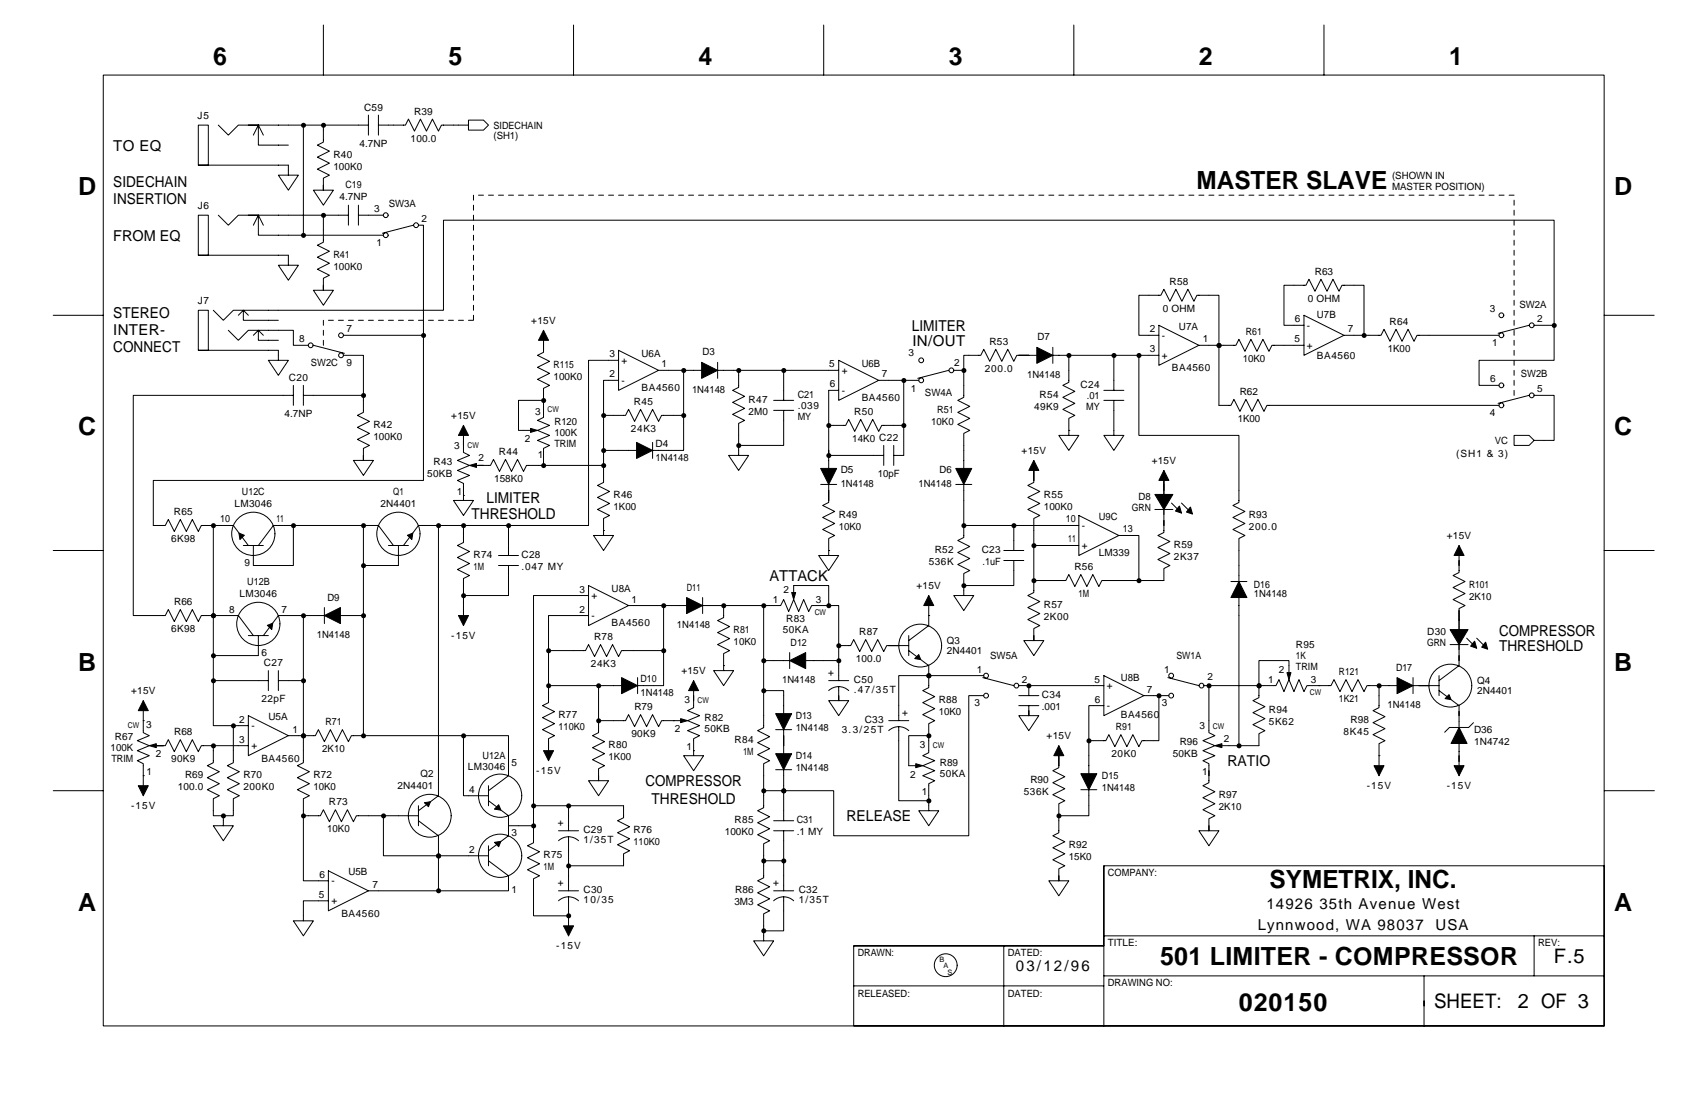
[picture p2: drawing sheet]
<svg xmlns="http://www.w3.org/2000/svg" width="432mm" height="279mm" viewBox="0 0 432 279" stroke-linecap="round" stroke-linejoin="round" font-family="sans-serif">
<g fill="none" stroke="#000" stroke-width=".25">
<path d="M26.2 19.1h381v241.2h-381zM82.1 6.4v12.7M145.6 6.4v12.7M209.1 6.4v12.7M272.6 6.4v12.7M336.1 6.4v12.7M50.3 31.8h2.6v10.1h-2.6zM55.4 31.8l2.6 2.5 2.5-2.5h33M63 31.8h2.6v5h7.6M64.3 34.3l1.3-2.5 1.3 2.5M77 31.8v27.9M82.1 31.8v4.3l-1.5 .7 3 1.6-3 1.5 3 1.5-3 1.5 3 1.5-1.5 .8v3.1"/>
<path d="M93.5 29.2v5.1M96.1 31.8h6.8l.8-1.6 1.5 3.1 1.5-3.1 1.6 3.1 1.5-3.1 1.5 3.1 .8-1.5h6.8v-1.3h3.8l1.3 1.3-1.3 1.2h-3.8v-1.2M96.1 29.2v5.1M50.3 54.6h2.6v10.2h-2.6zM50.3 41.9h22.9v2.5h-2.5l2.5 3.9 2.5-3.9h-2.5M55.4 54.6l2.6 2.6 2.5-2.6h27.9M63 54.6h2.6v5.1h31.7M64.3 57.2l1.3-2.6 1.3 2.6M79.6 48.3h2.5v-1.3v1.3h2.5l-2.5 3.8zM82.1 54.6v6.9l-1.5 .7 3 1.6-3 1.5 3 1.5-3 1.5 3 1.5-1.5 .8v3.1M88.4 52.1v5.1M91 54.6h6.3"/>
<path d="M91 52.1v5.1M105 57.2l-7.9 2M106.2 57.2h1.3v27.9M120.2 49.5v1.3M120.2 52.1v1.2M120.2 54.6v1.3M120.2 57.2v1.2M120.2 59.7v1.3M121.5 49.5h1.2M124 49.5h1.3M126.5 49.5h1.3M129.1 49.5h1.3"/>
<path d="M131.6 49.5h1.3M134.2 49.5h1.2M136.7 49.5h1.3M139.2 49.5h1.3M141.8 49.5h1.3M144.3 49.5h1.3M146.9 49.5h1.2M149.4 49.5h1.3M151.9 49.5h1.3M154.5 49.5h1.3M157 49.5h1.3M159.6 49.5h1.2"/>
<path d="M162.1 49.5h1.3M164.6 49.5h1.3M167.2 49.5h1.3M169.7 49.5h1.3M172.3 49.5h1.2M174.8 49.5h1.3M177.3 49.5h1.3M179.9 49.5h1.3M182.4 49.5h1.3M185 49.5h1.2M187.5 49.5h1.3M190 49.5h1.3"/>
<path d="M192.6 49.5h1.3M195.1 49.5h1.3M197.7 49.5h1.2M200.2 49.5h1.3M202.7 49.5h1.3M205.3 49.5h1.3M207.8 49.5h1.3M210.4 49.5h1.2M212.9 49.5h1.3M215.4 49.5h1.3M218 49.5h1.3M220.5 49.5h1.3"/>
<path d="M223.1 49.5h1.2M225.6 49.5h1.3M228.1 49.5h1.3M230.7 49.5h1.3M233.2 49.5h1.3M235.8 49.5h1.2M238.3 49.5h1.3M240.8 49.5h1.3M243.4 49.5h1.3M245.9 49.5h1.3M248.5 49.5h1.2M251 49.5h1.3"/>
<path d="M253.5 49.5h1.3M256.1 49.5h1.3M258.6 49.5h1.3M261.2 49.5h1.2M263.7 49.5h1.3M266.2 49.5h1.3M268.8 49.5h1.3M271.3 49.5h1.3M273.9 49.5h1.2M276.4 49.5h1.3M278.9 49.5h1.3M281.5 49.5h1.3"/>
<path d="M284 49.5h1.3M286.6 49.5h1.2M289.1 49.5h1.3M291.6 49.5h1.3M294.2 49.5h1.3M296.7 49.5h1.3M299.3 49.5h1.2M301.8 49.5h1.3M304.3 49.5h1.3M306.9 49.5h1.3M309.4 49.5h1.3M312 49.5h1.2"/>
<path d="M314.5 49.5h1.3M317 49.5h1.3M319.6 49.5h1.3M322.1 49.5h1.3M324.7 49.5h1.2M327.2 49.5h1.3M329.7 49.5h1.3M332.3 49.5h1.3M334.8 49.5h1.3M337.4 49.5h1.2M339.9 49.5h1.3M342.4 49.5h1.3"/>
<path d="M345 49.5h1.3M347.5 49.5h1.3M350.1 49.5h1.2M352.6 49.5h1.3M355.1 49.5h1.3M357.7 49.5h1.3M360.2 49.5h1.3M362.8 49.5h1.2M365.3 49.5h1.3M367.8 49.5h1.3M370.4 49.5h1.3M372.9 49.5h1.3"/>
<path d="M375.5 49.5h1.2M378 49.5h1.3M380.5 49.5h1.3M383.1 49.5h1.3M384.4 50.8v1.3M384.4 53.3v1.3M384.4 55.9v1.3M384.4 58.4v1.3M50.3 78.7h2.6v10.2h-2.6zM50.3 64.8h22.9v2.5h-2.5l2.5 3.8 2.5-3.8h-2.5M54.2 78.7l2.5 2.6 2.5-2.6h53.4v-22.8h281.9v26.6M61.8 78.7l1.2 1.3"/>
<path d="M79.6 73.7h2.5v-1.3v1.3h2.5l-2.5 3.8zM120.2 62.2v1.3M120.2 64.8v1.2M120.2 67.3v1.3M120.2 69.8v1.3M120.2 72.4v1.3M120.2 74.9v1.3M120.2 77.5v1.2M384.4 61v1.2M384.4 63.5v1.3M384.4 66v1.3M384.4 68.6v1.2"/>
<path d="M384.4 71.1v1.3M384.4 73.7v1.2M384.4 76.2v1.3M384.4 78.7v1.3M13.5 80h12.7M50.3 88.9h20.4v2.5h-2.6l2.6 3.8 2.5-3.8h-2.5M58 83.8l2.5 2.6 2.5-2.6h11.5v3.8h3.8M60.5 80l1.3-1.3v2.6h8.9M64.3 85.1l1.3-1.3v2.6h5.1M65.6 83.8l1.3 1.3M74.5 97.8v5.1M77 97.8v5.1"/>
<path d="M79.6 87.6l7.8 2.1M82.1 81.3v1.2M82.1 83.8v1.3M82.1 86.4v1.2M83.4 81.3h1.2M85.9 81.3h1.3M87.2 90.2h5.1v14.4l-1.6 .8 3.1 1.5-3.1 1.6 3.1 1.5-3.1 1.5 3.1 1.5-1.5 .8v3M87.2 85.1h20.3M88.4 81.3h1.3M91 81.3h1.3M93.5 81.3h1.3M96.1 81.3h1.2"/>
<path d="M98.6 81.3h1.3M101.1 81.3h1.3M103.7 81.3h1.3M106.2 81.3h1.3M107.5 85.1v36.8h-68.6v11.4h3.1l.7-1.5 1.5 3.1 1.6-3.1 1.5 3.1 1.5-3.1 1.5 3.1 .8-1.6h8.1l3.8 5.1M108.8 81.3h1.2M111.3 81.3h1.3M113.8 81.3h1.3M116.4 81.3h1.3M120.2 80v1.3h-1.3M138 83.8v5.6l-1.6 .8 3.1 1.5-3.1 1.5 3.1 1.5-3.1 1.6 3.1 1.5-1.5 .8v3M157 88.9l10.2 5.1-10.2 5.1z"/>
<path d="M157 91.4h-7.6v41.9h-20.3M157 96.5h-3.8v8.9M167.2 94h10.9M173.5 94h.1M173.5 94v11.4M182.2 94h5.3M182.2 91.9v4.1M198.9 94h-11.4v4.3l-1.5 .8 3 1.5-3 1.5 3 1.5-3 1.6 3 1.5-1.5 .7v5.6M198.9 94h14M198.9 94v7.6M212.9 91.4l10.2 5.1-10.2 5.1zM212.9 99.1h-2.5v8.8"/>
<path d="M223.1 96.5h10.1M229.4 96.5v19.1h-2.5M240.8 94l-7.8 2M242.1 94h2.6M244.7 94v6.8l-1.6 .8 3.1 1.5-3.1 1.5 3.1 1.6-3.1 1.5 3.1 1.5-1.5 .8v8.9M263.2 90.2h-5.1l-.7 1.5-1.6-3.1-1.5 3.1-1.5-3.1-1.5 3.1-1.6-3.1-.7 1.6h-4.3v3.8M267.3 90.2h21.8M267.3 88.1v4.1M271.3 90.2v6.8l-1.5 .8 3 1.5-3 1.5 3 1.6-3 1.5 3 1.5-1.5 .8v3M271.3 90.2h.1M280.2 99.1h5.1M282.8 90.2v8.9"/>
<path d="M294.2 82.5l10.1 5.1-10.1 5.1zM294.2 85.1h-5.1v-10.2h5.6l.8-1.5 1.5 3.1 1.5-3.1 1.5 3.1 1.5-3.1 1.6 3.1 .7-1.6h5.6v12.7h-5.1M294.2 90.2h-5.1v20.3h25.4v17l-1.5 .8 3 1.5-3 1.5 3 1.5-3 1.6 3 1.5-1.5 .8v10.9M331 80l10.2 5.1-10.2 5.1zM331 87.6h-8.1l-.8 1.6-1.5-3.1-1.5 3.1-1.5-3.1-1.6 3.1-1.5-3.1-.8 1.5h-4.3v15.3h3.1l.7-1.6 1.6 3.1 1.5-3.1 1.5 3.1 1.5-3.1 1.6 3.1 .7-1.5h58.9M331 82.5h-5.1v-10.1h5.6l.8-1.5 1.5 3 1.5-3 1.6 3 1.5-3 1.5 3 .8-1.5h5.6v12.7M341.2 85.1h9.4l.7-1.5 1.6 3 1.5-3 1.5 3 1.5-3 1.6 3 .7-1.5h20.8M384.4 81.3v1.2M384.4 83.8v1.3M384.4 86.4v1.2M384.4 88.9v1.3M384.4 91.4v1.3"/>
<path d="M384.4 94v1.2M384.4 96.5v1.3M384.4 99.1v1.2M388.2 82.5l-7.9 2.1M389.4 82.5h5.1v8.9h-19v6.4h5M407.2 80h12.7M74.5 100.3h-40.7v55.9h8.2l.7-1.5 1.5 3 1.6-3 1.5 3 1.5-3 1.5 3 .8-1.5h9.4l3.8 5.1M77 100.3h15.3M89.7 116.8h2.6v-1.2v1.2h2.5l-2.5 3.9zM117.7 107.9v6.9l1.5 .8-3.1 1.2 3.1 1.3-3.1 1.3 3.1 1.3-3.1 1.2 1.6 .8v3M120.2 118.1h4.3l.8-1.5 1.5 3 1.5-3 1.5 3 1.6-3 1.5 3 .8-1.5h4.3M138 101.6v4.3l-1.6 .8 3.1 1.2-3.1 1.3 3.1 1.3-3.1 1.3 3.1 1.2-1.5 .8v4.3"/>
<path d="M138 101.6h-6.4v7.6h3.8M153.2 118.1v4.3l-1.5 .8 3 1.5-3 1.5 3 1.6-3 1.5 3 1.5-1.5 .8v3M153.2 114.3v3.8h-15.2M153.2 114.3h8.4M165.7 112.3v4M173.5 105.4h-5.6l-.7 1.5-1.5-3-1.6 3-1.5-3-1.5 3-1.5-3-.8 1.5h-5.6v8.9M173.5 105.4v8.9h-7.8M196.4 101.6h5.1M196.4 104.1h5.1M198.9 104.1v8.9h-11.4v2.6h-2.5l2.5 3.8 2.5-3.8h-2.5M210.4 114.3v4.6M224.3 113v5.1"/>
<path d="M226.9 113v5.1M229.4 107.9h-5.6l-.7 1.6-1.6-3.1-1.5 3.1-1.5-3.1-1.5 3.1-1.6-3.1-.7 1.5h-4.3v7.7h13.9M262.4 116.8v5.6l-1.5 .8 3.1 1.5-3.1 1.5 3.1 1.6-3.1 1.5 3.1 1.5-1.6 .8v18.8l-1.5 .7 3.1 1.6-3.1 1.5 3.1 1.5-3.1 1.5 3.1 1.6-1.6 .7v3.1M271.3 109.2v1.3h-2.5l2.5 3.8 2.6-3.8h-2.6M271.3 109.2h.1M280.2 101.6h5.1M282.8 101.6v8.9h-2.6l2.6 3.8 2.5-3.8h-2.5M295.5 119.4v15.7l-1.6 .8 3.1 1.5-3.1 1.5 3.1 1.6-3.1 1.5 3.1 1.5-1.5 .8v3h-15.8l-.8 1.5-1.5-3-1.5 3-1.5-3-1.6 3-1.5-3-.7 1.5h-8.2M388.2 100.3l-7.9 2.1M389.4 100.3h5.1v11.5h-5.1l-1.2 1.2h-3.8v-2.5h3.8l1.2 1.3M13.5 139.7h12.7M54.2 133.3h.1"/>
<path d="M54.2 133.3v39.4M61.8 138.4h5.1M65.6 138.4l3.8-5.1h26.7l3.8 5.1M74.5 133.3v10.2h-10.2v-5.1M92.3 133.3v53.4M98.6 138.4h5.1M101.1 138.4v5.1h-8.8M111.3 133.3h-5.1l-3.8 5.1M117.7 133.3v4.4l-1.6 .7 3.1 1.6-3.1 1.5 3.1 1.5-3.1 1.5 3.1 1.5-1.5 .8v12M117.7 125.7v1.3h-2.6l2.6 3.8 2.5-3.8h-2.5M117.7 125.7h.1M117.7 133.3h-6.4v68.6l-5.1 3.8"/>
<path d="M117.7 133.3h11.4M129.1 133.3v7.7M153.2 134.6v1.3h-2.5l2.5 3.8 2.6-3.8h-2.6M153.2 134.6h.1M208.3 122.9h4.1M210.4 122.9v4.6l-1.6 .8 3.1 1.5-3.1 1.5 3.1 1.5-3.1 1.6 3.1 1.5-1.5 .8v3M210.4 139.7v1.3h-2.6l2.6 3.8 2.5-3.8h-2.5M210.4 139.7h.1M242.6 122.9h4.1M244.7 133.3v3.1l-1.6 .8 3.1 1.5-3.1 1.5 3.1 1.5-3.1 1.6 3.1 1.5-1.5 .7v3.1M244.7 122.9v10.4h12.7M254.8 139.7h5.1"/>
<path d="M257.4 133.3h16.5M257.4 133.3v6.4M262.4 138.4h11.5M273.9 130.8l10.1 5.1-10.1 5.1zM284 135.9h5.1v11.4M293.2 129.3h4.5M297.4 127.7l2.5 2.5M299.9 127.7l2.6 2.5M370.4 138.4v6.9l-1.5 .7 3 1.6-3 1.5 3 1.5-3 1.5 3 1.6-1.5 .7v3.1M407.2 139.7h12.7M54.2 156.2h.1M77 156.2v37.3l-1.5 .8 3 1.5-3 1.6 3 1.5-3 1.5 3 1.5-1.5 .8v4.3"/>
<path d="M82.3 156.2h-11.6l-3.8 5.1M82.3 154.2v4M86.4 156.2h5.9M126.5 141h5.1M126.5 143.5h5.1M129.1 143.5v7.6h-11.4M149.4 148.6l10.2 5.1-10.2 5.1zM149.4 151.1h-14v53.4M149.4 156.2h-10.2v8.9M159.6 153.7h14.7M168.5 153.7v11.4M178.4 153.7h19.8l.7-1.6 1.3 3.1 1.3-3.1 1.2 3.1 1.3-3.1 1.3 3.1 .7-1.5h4.4"/>
<path d="M178.4 151.6v4.1M183.7 153.7v3l-1.5 .8 3 1.5-3 1.5 3 1.6-3 1.5 3 1.5-1.5 .8v3M183.7 153.7h.1M193.9 153.7v31l-1.6 .7 3.1 1.5-3.1 1.6 3.1 1.5-3.1 1.5 3.1 1.5-1.5 .8v11.2l-1.6 .7 3.1 1.6-3.1 1.5 3.1 1.5-3.1 1.5 3.1 1.6-1.5 .7v8.7l-1.6 .7 3.1 1.5-3.1 1.6 3.1 1.5-3.1 1.5 3.1 1.5-1.5 .8v6.9h-2.6l2.6 3.8 2.5-3.8h-2.5M201.5 151.1v-2.5h8.9v5.1M210.4 153.7h2.5v10.1M235.8 156.2h.1M235.8 151.1v7.7l-5.1 3.8M244.7 148.6v2.5h-2.6l2.6 3.8 2.5-3.8h-2.5M244.7 148.6h.1M254.8 142.2h5.1M257.4 142.2v6.4h-12.7"/>
<path d="M262.4 147.3h.1M312.5 147.6h4M314.5 151.6v37.6h5.1v-3l1.5-.8-3-1.5 3-1.5-3-1.6 3-1.5-3-1.5 1.5-.8v-3M370.4 154.9v14l-5.1 3.8M36.4 177.8v8.1l1.5 .8-3.1 1.3 3.1 1.2-3.1 1.3 3.1 1.3-3.1 1.2 1.6 .8v8.1M54.2 172.7v11.4h5M54.2 172.7h13.9M63 161.3h5.1M65.6 161.3v5.1h-11.4M68.1 170.2v5.1M70.7 170.2v5.1M70.7 172.7h6.3"/>
<path d="M139.2 165.1h9.4l.8-1.5 1.5 3 1.6-3 1.5 3 1.5-3 1.5 3 .8-1.5h10.7M139.2 165.1v8.9M151.9 174h-12.7v4.3l-1.5 .8 3.1 1.5-3.1 1.5 3.1 1.5-3.1 1.6 3.1 1.5-1.6 .8v3M151.9 174v11.9l-1.5 .8 3.1 1.5-3.1 1.5 3.1 1.6-3.1 1.5 3.1 1.5-1.6 .8v3M151.9 174h5.9M161.8 172v4M168.5 165.1v8.9h-6.7M176.1 172.7v6.9l-1.6 .7 3.1 1.3-3.1 1.3 3.1 1.2-3.1 1.3 3.1 1.3-1.5 .8v3M183.7 168.9v1.3h-2.5l2.5 3.8 2.5-3.8h-2.5M183.7 168.9h.1M193.9 175.3h5v5.8M193.9 167.6h6.6"/>
<path d="M200.5 165.6v4.1M204.5 167.6h8.4M210.4 175.3a3.7 3.7 0 0 1 5 0M210.4 172.7h5M212.9 163.8h3.1l.7-1.5 1.5 3.1 1.6-3.1 1.5 3.1 1.5-3.1 1.5 3.1 .8-1.6h5.6M212.9 174.2v3.6h2.5l-2.5 3.8-2.5-3.8h2.5v-1.3M212.9 163.8v8.9M230.7 165.1l5.1 3.8v5.6l-1.6 .8 3.1 1.5-3.1 1.5 3.1 1.5-3.1 1.6 3.1 1.5-1.5 .7v3.1M230.7 161.3v5.1M235.8 171.4h.1M235.8 171.4h-7.7v11.5M235.8 171.4h13.9"/>
<path d="M249.5 172l7.9 2M249.7 176.5h-3.8v35.6h-34.3v-11.4h-12.7M258.6 174h21.6M258.6 176.5h5.1M258.6 179.1h5.1M259.9 162.6h2.5v-1.3v1.3h2.6l-2.6 3.8zM261.2 179.1v2.5h2.5l-2.5 3.8-2.6-3.8h2.6v-1.3M261.2 174h.1M261.2 174v2.5M280.2 171.4l10.2 5.1-10.2 5.1zM280.2 179.1h-3.8v8.9M290.4 176.5h6.3"/>
<path d="M294.2 176.5v11.5h-4.3l-.8 1.5-1.5-3.1-1.5 3.1-1.6-3.1-1.5 3.1-1.5-3.1-.8 1.6h-4.3M296.5 172l7.8 2M305.6 174h18.3l.8-1.5 1.2 3 1.3-3 1.3 3 1.2-3 1.3 3 .8-1.5h6.1l.7-1.5 1.6 3 1.5-3 1.5 3 1.5-3 1.6 3 .7-1.5h7.6M306.9 174v11.9l1.5 .8-3 1.3 3 1.2-3 1.3 3 1.3-3 1.2 1.5 .8v4.8l-1.5 .8 3 1.5-3 1.5 3 1.6-3 1.5 3 1.5-1.5 .8v3M319.6 174h.1M327.2 171.4v-3.8h-7.6v6.4M334.8 174h.1M350.1 174v5.6l-1.6 .7 3.1 1.6-3.1 1.5 3.1 1.5-3.1 1.5 3.1 1.6-1.5 .7v3.1M350.1 174h.1M358.7 174h6.6M358.7 172v4M365.3 171.4v5.1"/>
<path d="M365.3 175.3l5.1 3.8v5.5M368.1 163.6h4.6M372.3 162l2.6 2.5M374.9 162l2.5 2.5M36.4 182.9h.1M36.4 196.8h.1M38.9 189.2h3.1l.7-1.5 1.5 3.1 1.6-3.1 1.5 3.1 1.5-3.1 1.5 3.1 .8-1.6h11.9M54.2 189.2h.1M59.2 184.1v9.4l-1.5 .8 3.1 1.5-3.1 1.6 3.1 1.5-3.1 1.5 3.1 1.5-1.6 .8v4.3h-5v-4.3l1.5-.8-3.1-1.5 3.1-1.5-3.1-1.5 3.1-1.6-3.1-1.5 1.6-.8v-4.3M59.2 184.1h3.8M63 181.6l10.2 5.1-10.2 5.1zM73.2 186.7h6.9l.7-1.5 1.5 3 1.6-3 1.5 3 1.5-3 1.5 3 .8-1.5h28.5"/>
<path d="M77 186.7h.1M92.3 186.7h.1M117.7 186.7h11.4v10.1l-5.1 3.9M117.7 186.7v15.2h6.3M124 199.4v5.1M139.2 188v5M149.4 198.1h2.5v-1.3v1.3h2.6l-2.6 3.8zM151.9 182.9h6.9l.8-1.5 1.5 3 1.5-3 1.5 3 1.6-3 1.5 3 .7-1.5h5.6M151.9 182.9h.1M171 182.9h.1M176.1 190.5v1.3h-2.6l2.6 3.8 2.5-3.8h-2.5M176.1 190.5h.1"/>
<path d="M196.9 185.2h4.1M196.9 195.3h4.1M198.9 185.2v6.1M198.9 195.3v5.4M225.6 185.4a3.7 3.7 0 0 1 5.1 0M225.6 182.9h5.1M228.1 184.4v18.8h7.7M233.2 194.3h-2.5v-7.6h5.1v4.3l-1.6 .8 3.1 1.2-3.1 1.3 3.1 1.3-3.1 1.2 3.1 1.3-1.5 .8v6.8h-2.6l2.6 3.8 2.5-3.8h-2.5M235.8 186.7h.1M268.8 189.2v5.6l-1.5 .8 3 1.5-3 1.5 3 1.6-3 1.5 3 1.5-1.5 .8v3M276.4 188v8.3M309.4 189.2h5.1"/>
<path d="M350.1 191.8h.1M350.1 191.8v5M370.4 184.6h-2.5l-1.2 1.2M370.4 188.7v8.1M374 183.4l-1.2 1.2h-2.4M13.5 200.7h12.7M56.7 207v2.5h-2.5l2.5 3.9 2.5-3.9h-2.5M77 207h4.3l.8-1.5 1.5 3 1.5-3 1.6 3 1.5-3 1.5 3 .8-1.5h15.7M77 207v16.5h6.4M97.3 207v10.2h26.7M106.2 208.3l5.1 3.8v14M106.2 204.5v5"/>
<path d="M124 218.4l5.1 3.8v3.9h-17.8M124 214.6v5.1M124 203.2l5.1 3.8v5.1l-5.1 3.8M129.1 209.5h6.3M135.4 204.5v9.4l-1.5 .7 3.1 1.6-3.1 1.5 3.1 1.5-3.1 1.5 3.1 1.5-1.6 .8v9.4h8.9M135.4 204.5h8.9M141.8 213.4a3.7 3.7 0 0 1 5.1 0M141.8 210.8h5.1M144.3 210.8v-6.3h14v3l-1.5 .8 3 1.5-3 1.5 3 1.6-3 1.5 3 1.5-1.5 .8v3h-14v-7.4M144.3 219.7v6.4M193.9 200.7h5v7.6M193.9 218.4h5"/>
<path d="M196.4 210.8h5.1M196.4 208.3h5.1M198.9 200.7h.1M198.9 210.8v15.3M268.8 207v4.3l-1.5 .8 3 1.5-3 1.5 3 1.6-3 1.5 3 1.5-1.5 .8v3M274.4 200.4h4M276.4 200.4v6.6h-7.6M280.2 219.7v40.6M304.3 210.8h2.6v-1.3v1.3h2.5l-2.5 3.8zM407.3 200.7h12.7M83.4 221l10.1 5.1-10.1 5zM83.4 228.6h-6.4v5.1h-2.5l2.5 3.8 2.6-3.8h-2.6"/>
<path d="M93.5 226.1h17.8M141.8 228.6a3.7 3.7 0 0 1 5.1 0M141.8 226.1h5.1M144.3 232.4h.1M144.3 227.6v9.9M196.4 228.6a3.7 3.7 0 0 1 5.1 0M196.4 226.1h5.1M198.9 227.6v8.6h-5M266.2 223.5h2.6v-1.3v1.3h2.5l-2.5 3.8zM280.2 237.5h127M389.4 237.5v10.1M216.7 240h63.5v-20.3h127v40.6h-190.5z"/>
<path d="M216.7 250.2h63.5M216.7 240h63.5M254.8 240v20.3M280.2 247.6h127M361.5 247.6v12.7"/>
<circle cx="97.9" cy="59.7" r=".61"/>
<circle cx="97.9" cy="54.6" r=".61"/>
<circle cx="105.6" cy="57.1" r=".61"/>
<circle cx="78.9" cy="87.6" r=".61"/>
<circle cx="86.6" cy="85.1" r=".61"/>
<circle cx="86.6" cy="90.2" r=".61"/>
<circle cx="233.8" cy="91.4" r=".61"/>
<circle cx="233.8" cy="96.5" r=".61"/>
<circle cx="241.5" cy="94" r=".61"/>
<circle cx="381.1" cy="85.1" r=".61"/>
<circle cx="381.1" cy="97.8" r=".61"/>
<circle cx="381.1" cy="80" r=".61"/>
<circle cx="388.8" cy="82.5" r=".61"/>
<circle cx="381.1" cy="102.9" r=".61"/>
<circle cx="388.8" cy="100.3" r=".61"/>
<circle cx="64.3" cy="135.5" r="5.5"/>
<circle cx="101.1" cy="135.5" r="5.5"/>
<circle cx="65.6" cy="158.3" r="5.5"/>
<circle cx="233.6" cy="163.8" r="5.4"/>
<circle cx="250.3" cy="171.4" r=".61"/>
<circle cx="250.3" cy="176.5" r=".61"/>
<circle cx="258" cy="174" r=".61"/>
<circle cx="297.3" cy="171.4" r=".61"/>
<circle cx="297.3" cy="176.5" r=".61"/>
<circle cx="305" cy="174" r=".61"/>
<circle cx="368.2" cy="174" r="5.4"/>
<circle cx="109.1" cy="207" r="5.4"/>
<circle cx="127" cy="217.2" r="5.5"/>
<circle cx="127" cy="201.9" r="5.5"/>
<circle cx="240.1" cy="244.9" r="2.9"/>
</g>
<g fill="#000" stroke="#000" stroke-width=".25">
<path d="M138 83.8l1.2 2.6h-2.5zM178.1 91.9l4.1 2.1-4.1 2zM263.2 88.1l4.1 2.1-4.1 2zM117.7 107.9l1.2 2.6h-2.5zM119.2 118.1l1.8-.5v1zM134.7 108.7l1.7 .5-1.7 .5zM161.6 112.3l4.1 2-4.1 2zM208.3 118.9h4.1l-2 4zM242.6 118.9h4.1l-2 4zM262.4 116.8l1.3 2.6h-2.5zM295.5 119.4l1.2 2.5h-2.5zM60.7 135.3l1.3 .5-1.1 1.1z"/>
<path d="M103.4 135.8l1.4-.5-.3 1.6zM293.2 125.5h2.3v3.8zM295.5 125.5h2.2l-2.2 3.8zM299.2 128.7l.2-.3 .5 1.8-1.5-.5zM302 128.9l.2-.2 .5 1.8-1.5-.6zM370.4 138.4l1.3 2.6h-2.6zM67.9 158.7l1.3-.6-.2 1.7zM82.3 156.2l4.1-2v4zM116.4 156.2h2.5l-1.2 2.6zM174.3 151.6l4.1 2.1-4.1 2zM201 150.4h1l-.5 1.7zM235.8 151.1l1.2 2.6h-2.5z"/>
<path d="M314.5 147.6l2 4h-4zM368.1 159.8h2.3v3.8zM370.4 159.8h2.3l-2.3 3.8zM36.4 177.8l1.2 2.5h-2.5zM157.8 172l4 2-4 2zM176.1 172.7l1.2 2.6h-2.5zM200.5 167.6l4-2v4.1zM232.2 167.1l1-1 .5 1.3zM326.7 170.7h1l-.5 1.8zM354.6 172l4.1 2-4.1 2zM366.8 177.3l1-1 .6 1.2zM374.3 162.7l.6 1.8-1.6-.5z"/>
<path d="M377.1 163l.5 1.7-1.5-.5zM37.9 189.2l1.8-.5v1zM138 190.5h2.5l-1.3 2.5zM172.8 182.4l1.7 .5-1.7 .5zM196.9 181.1h4.1l-2.1 4.1zM196.9 191.3h4.1l-2.1 4zM232.5 193.8l1.7 .5-1.7 .5zM268.8 189.2l1.3 2.6h-2.6zM274.4 196.3h4l-2 4.1zM308.4 189.2l1.8-.5v1zM348.8 194.3h2.5l-1.2 2.5zM370.4 184.6l2 4.1h-4z"/>
<path d="M369.1 194.3h2.6l-1.3 2.5zM35.1 199.4h2.5l-1.2 2.5zM107.7 203.7l1.6-.2-.5 1.2zM125.5 213.8l1.7-.3-.6 1.4zM126.6 204.2l.6 1.4-1.7-.3zM143.1 234.9h2.5l-1.3 2.6z"/>
</g>
<g fill="#000">
<circle cx="77" cy="31.8" r=".64"/>
<circle cx="82.1" cy="31.8" r=".64"/>
<circle cx="77" cy="59.7" r=".64"/>
<circle cx="82.1" cy="54.7" r=".64"/>
<circle cx="107.5" cy="85.1" r=".64"/>
<circle cx="173.6" cy="94" r=".64"/>
<circle cx="187.5" cy="94" r=".64"/>
<circle cx="199" cy="94" r=".64"/>
<circle cx="229.4" cy="96.6" r=".64"/>
<circle cx="244.7" cy="94" r=".64"/>
<circle cx="271.4" cy="90.2" r=".64"/>
<circle cx="282.8" cy="90.2" r=".64"/>
<circle cx="289.1" cy="90.2" r=".64"/>
<circle cx="309.5" cy="87.7" r=".64"/>
<circle cx="346.3" cy="85.1" r=".64"/>
<circle cx="394.5" cy="82.6" r=".64"/>
<circle cx="92.3" cy="100.4" r=".64"/>
<circle cx="138" cy="118.2" r=".64"/>
<circle cx="138" cy="101.6" r=".64"/>
<circle cx="153.2" cy="105.5" r=".64"/>
<circle cx="153.2" cy="118.2" r=".64"/>
<circle cx="153.2" cy="114.3" r=".64"/>
<circle cx="173.6" cy="105.5" r=".64"/>
<circle cx="187.5" cy="113.1" r=".64"/>
<circle cx="210.4" cy="108" r=".64"/>
<circle cx="210.4" cy="115.6" r=".64"/>
<circle cx="229.4" cy="108" r=".64"/>
<circle cx="54.2" cy="133.4" r=".64"/>
<circle cx="74.5" cy="133.4" r=".64"/>
<circle cx="92.3" cy="133.4" r=".64"/>
<circle cx="111.3" cy="133.4" r=".64"/>
<circle cx="117.7" cy="133.4" r=".64"/>
<circle cx="129.1" cy="133.4" r=".64"/>
<circle cx="244.7" cy="133.4" r=".64"/>
<circle cx="257.4" cy="133.4" r=".64"/>
<circle cx="262.5" cy="138.5" r=".64"/>
<circle cx="54.2" cy="156.3" r=".64"/>
<circle cx="77" cy="156.3" r=".64"/>
<circle cx="92.3" cy="156.3" r=".64"/>
<circle cx="92.3" cy="143.6" r=".64"/>
<circle cx="117.7" cy="151.2" r=".64"/>
<circle cx="168.5" cy="153.7" r=".64"/>
<circle cx="183.7" cy="153.7" r=".64"/>
<circle cx="193.9" cy="153.7" r=".64"/>
<circle cx="210.4" cy="153.7" r=".64"/>
<circle cx="244.7" cy="148.6" r=".64"/>
<circle cx="262.5" cy="147.4" r=".64"/>
<circle cx="289.1" cy="147.4" r=".64"/>
<circle cx="54.2" cy="172.8" r=".64"/>
<circle cx="54.2" cy="166.4" r=".64"/>
<circle cx="77" cy="172.8" r=".64"/>
<circle cx="139.3" cy="174" r=".64"/>
<circle cx="139.3" cy="165.1" r=".64"/>
<circle cx="152" cy="174" r=".64"/>
<circle cx="168.5" cy="165.1" r=".64"/>
<circle cx="193.9" cy="175.3" r=".64"/>
<circle cx="193.9" cy="167.7" r=".64"/>
<circle cx="212.9" cy="167.7" r=".64"/>
<circle cx="212.9" cy="163.9" r=".64"/>
<circle cx="235.8" cy="171.5" r=".64"/>
<circle cx="261.2" cy="174" r=".64"/>
<circle cx="294.2" cy="176.6" r=".64"/>
<circle cx="306.9" cy="174" r=".64"/>
<circle cx="319.6" cy="174" r=".64"/>
<circle cx="350.1" cy="174" r=".64"/>
<circle cx="54.2" cy="189.3" r=".64"/>
<circle cx="59.3" cy="184.2" r=".64"/>
<circle cx="77" cy="186.7" r=".64"/>
<circle cx="92.3" cy="186.7" r=".64"/>
<circle cx="117.7" cy="186.7" r=".64"/>
<circle cx="152" cy="182.9" r=".64"/>
<circle cx="235.8" cy="186.7" r=".64"/>
<circle cx="276.4" cy="188" r=".64"/>
<circle cx="314.5" cy="189.3" r=".64"/>
<circle cx="56.7" cy="207.1" r=".64"/>
<circle cx="77" cy="207.1" r=".64"/>
<circle cx="97.4" cy="207.1" r=".64"/>
<circle cx="111.3" cy="217.2" r=".64"/>
<circle cx="135.5" cy="204.5" r=".64"/>
<circle cx="135.5" cy="209.6" r=".64"/>
<circle cx="144.4" cy="219.8" r=".64"/>
<circle cx="144.4" cy="204.5" r=".64"/>
<circle cx="193.9" cy="200.7" r=".64"/>
<circle cx="193.9" cy="218.5" r=".64"/>
<circle cx="199" cy="200.7" r=".64"/>
<circle cx="199" cy="218.5" r=".64"/>
<circle cx="235.8" cy="203.2" r=".64"/>
<circle cx="268.8" cy="207.1" r=".64"/>
<circle cx="111.3" cy="226.1" r=".64"/>
<circle cx="144.4" cy="232.4" r=".64"/>
<circle cx="193.9" cy="236.2" r=".64"/>
</g>
<g font-size="6.3">
<text x="54.2" y="16.5">6</text>
<text x="113.8" y="16.5">5</text>
<text x="177.3" y="16.5">4</text>
<text x="240.8" y="16.5">3</text>
<text x="304.3" y="16.5">2</text>
<text x="367.8" y="16.5">1</text>
<text x="19.9" y="49.5">D</text>
<text x="303.7" y="48.1">MASTER SLAVE</text>
<text x="409.8" y="49.5">D</text>
<text x="19.9" y="110.5">C</text>
<text x="409.8" y="110.5">C</text>
<text x="19.9" y="170.2">B</text>
<text x="409.8" y="170.2">B</text>
<text x="322.3" y="225.3">SYMETRIX, INC.</text>
<text x="19.9" y="231.1">A</text>
<text x="409.8" y="231.1">A</text>
<text x="294.5" y="244.9">501 LIMITER - COMPRESSOR</text>
<text x="314.5" y="256.6">020150</text>
</g>
<g font-size="5.1">
<text x="394.4" y="244.4">F.5</text>
<text x="364" y="255.9">SHEET:</text>
<text x="385.3" y="255.9">2 OF 3</text>
</g>
<g font-size="3.8">
<text x="28.8" y="38.3">TO EQ</text>
<text x="28.8" y="47.4">SIDECHAIN</text>
<text x="28.8" y="51.7">INSERTION</text>
<text x="28.8" y="61.1">FROM EQ</text>
<text x="28.8" y="80.7">STEREO</text>
<text x="231.4" y="84">LIMITER</text>
<text x="28.8" y="85">INTER-</text>
<text x="28.8" y="89.3">CONNECT</text>
<text x="231.6" y="87.8">IN/OUT</text>
<text x="119.7" y="131.7">THRESHOLD</text>
<text x="123.5" y="127.7">LIMITER</text>
<text x="195.3" y="147.5">ATTACK</text>
<text x="380.5" y="161.4">COMPRESSOR</text>
<text x="380.5" y="165.3">THRESHOLD</text>
<text x="311.6" y="194.5">RATIO</text>
<text x="163.8" y="199.5">COMPRESSOR</text>
<text x="165.4" y="204.1">THRESHOLD</text>
<text x="214.9" y="208.4">RELEASE</text>
<text x="321.5" y="230.8">14926 35th Avenue West</text>
<text x="319.3" y="236.1">Lynnwood, WA 98037</text>
<text x="364.4" y="236.1">USA</text>
<text x="257.9" y="246.5">03/12/96</text>
</g>
<g font-size="2.5">
<text x="92.4" y="28.1">C59</text>
<text x="105.2" y="29.1">R39</text>
<text x="50.1" y="30.1">J5</text>
<text x="104.2" y="36">100.0</text>
<text x="125.3" y="35.2">(SH1)</text>
<text x="125.3" y="32.7">SIDECHAIN</text>
<text x="84.6" y="40">R40</text>
<text x="91.2" y="37.2">4.7NP</text>
<text x="84.6" y="43.1">100K0</text>
<text x="87.7" y="47.7">C19</text>
<text x="353.4" y="45.4">(SHOWN IN</text>
<text x="50.2" y="53">J6</text>
<text x="86.2" y="50.7">4.7NP</text>
<text x="95" y="53.7">3</text>
<text x="98.7" y="52.5">SW3A</text>
<text x="353.4" y="48.2">MASTER POSITION)</text>
<text x="107" y="56.4">2</text>
<text x="84.6" y="65.4">R41</text>
<text x="95.6" y="62.5">1</text>
<text x="84.6" y="68.5">100K0</text>
<text x="333.8" y="69.7">R63</text>
<text x="50.2" y="77.1">J7</text>
<text x="296.9" y="72.3">R58</text>
<text x="332" y="76.6">0 OHM</text>
<text x="134.9" y="82.2">+15V</text>
<text x="295.1" y="79.1">0 OHM</text>
<text x="299.3" y="83.7">U7A</text>
<text x="328.7" y="81.8">6</text>
<text x="331.8" y="83.5">-</text>
<text x="334.3" y="80.7">U7B</text>
<text x="352.8" y="82.4">R64</text>
<text x="378.2" y="79.1">3</text>
<text x="385.7" y="78.1">SW2A</text>
<text x="390.2" y="81.8">2</text>
<text x="75.9" y="86.9">8</text>
<text x="87.9" y="84.2">7</text>
<text x="251.2" y="87.5">R53</text>
<text x="263.4" y="86.4">D7</text>
<text x="291.8" y="84.3">2</text>
<text x="291.8" y="89.4">3</text>
<text x="294.9" y="86">-</text>
<text x="305.4" y="86.9">1</text>
<text x="316.3" y="85">R61</text>
<text x="328.6" y="86.9">5</text>
<text x="331.8" y="88.5">+</text>
<text x="342.2" y="84.3">7</text>
<text x="352.3" y="89.3">1K00</text>
<text x="378.8" y="87.9">1</text>
<text x="78.9" y="92.9">SW2C</text>
<text x="87.9" y="93">9</text>
<text x="140.5" y="93.4">R115</text>
<text x="154.7" y="95.8">2</text>
<text x="154.7" y="90.7">3</text>
<text x="157.8" y="92.4">+</text>
<text x="162.9" y="90.6">U6A</text>
<text x="167.9" y="93.2">1</text>
<text x="178.3" y="90.2">D3</text>
<text x="210.5" y="93.2">5</text>
<text x="213.7" y="94.9">+</text>
<text x="218.7" y="93.1">U6B</text>
<text x="223.8" y="95.8">7</text>
<text x="230.6" y="90.3">3</text>
<text x="242.2" y="92.8">2</text>
<text x="250" y="94.4">200.0</text>
<text x="260.8" y="95.9">1N4148</text>
<text x="294.9" y="91.1">+</text>
<text x="297.5" y="94.2">BA4560</text>
<text x="315.5" y="91.8">10K0</text>
<text x="334.3" y="91.1">BA4560</text>
<text x="386.1" y="95.7">SW2B</text>
<text x="73.4" y="96.7">C20</text>
<text x="140.5" y="96.4">100K0</text>
<text x="157.8" y="97.4">-</text>
<text x="162.9" y="99.2">BA4560</text>
<text x="175.7" y="99.7">1N4148</text>
<text x="202.5" y="101">C21</text>
<text x="210.6" y="98.3">6</text>
<text x="213.7" y="100">-</text>
<text x="218.7" y="101.8">BA4560</text>
<text x="231.2" y="99.6">1</text>
<text x="234.8" y="100.4">SW4A</text>
<text x="263.9" y="101">R54</text>
<text x="274.3" y="98.5">C24</text>
<text x="275.9" y="101.2">.01</text>
<text x="314.7" y="100.2">R62</text>
<text x="378.3" y="96.9">6</text>
<text x="390.2" y="99.6">5</text>
<text x="72.2" y="105.8">4.7NP</text>
<text x="114.6" y="106.3">+15V</text>
<text x="135.9" y="105.4">3</text>
<text x="140.8" y="107.8">R120</text>
<text x="160.9" y="102.8">R45</text>
<text x="190" y="102.3">R47</text>
<text x="190" y="105.3">2M0</text>
<text x="202.5" y="103.8">.039</text>
<text x="202.5" y="106.6">MY</text>
<text x="216.9" y="105.3">R50</text>
<text x="236.4" y="107.8">10K0</text>
<text x="237.9" y="104.8">R51</text>
<text x="262.5" y="104">49K9</text>
<text x="275.7" y="104">MY</text>
<text x="314.2" y="107.1">1K00</text>
<text x="378.2" y="105.7">4</text>
<text x="94.8" y="108.6">R42</text>
<text x="94.8" y="111.7">100K0</text>
<text x="115.3" y="113.8">3</text>
<text x="133.2" y="112.2">2</text>
<text x="140.8" y="110.6">100K</text>
<text x="140.8" y="113.4">TRIM</text>
<text x="160.2" y="109.6">24K3</text>
<text x="166.4" y="113.4">D4</text>
<text x="216.4" y="112.2">14K0 C22</text>
<text x="379.5" y="112.7">VC</text>
<text x="110" y="118">R43</text>
<text x="121.5" y="117.1">2</text>
<text x="126.6" y="115.5">R44</text>
<text x="136.5" y="116.2">1</text>
<text x="166.4" y="117">1N4148</text>
<text x="259.3" y="115.2">+15V</text>
<text x="292.4" y="117.8">+15V</text>
<text x="369.7" y="116">(SH1 &amp; 3)</text>
<text x="61.4" y="125.6">U12C</text>
<text x="99.8" y="125.6">Q1</text>
<text x="108.5" y="121.1">50KB</text>
<text x="115.9" y="125.6">1</text>
<text x="125.4" y="122.3">158K0</text>
<text x="213.4" y="120">D5</text>
<text x="213.4" y="123.6">1N4148</text>
<text x="222.9" y="121.1">10pF</text>
<text x="233.2" y="123.6">1N4148</text>
<text x="238.5" y="120">D6</text>
<text x="44.1" y="130.7">R65</text>
<text x="59.5" y="128.7">LM3046</text>
<text x="96.6" y="128.7">2N4401</text>
<text x="155.8" y="126.4">R46</text>
<text x="155.8" y="129.4">1K00</text>
<text x="212.9" y="131.5">R49</text>
<text x="265" y="126.4">R55</text>
<text x="265" y="129.4">100K0</text>
<text x="278.9" y="132">U9C</text>
<text x="287.3" y="129.7">GRN</text>
<text x="289" y="126.9">D8</text>
<text x="317" y="131.5">R93</text>
<text x="43.4" y="137.6">6K98</text>
<text x="55.9" y="132.6">10</text>
<text x="70.2" y="132.6">11</text>
<text x="212.9" y="134.5">10K0</text>
<text x="270.6" y="132.6">10</text>
<text x="271.2" y="137.7">11</text>
<text x="274.6" y="134.3">-</text>
<text x="285" y="135.1">13</text>
<text x="317" y="134.5">200.0</text>
<text x="367.3" y="136.8">+15V</text>
<text x="62" y="143.6">9</text>
<text x="120.2" y="141.6">R74</text>
<text x="132.4" y="141.6">C28</text>
<text x="235.8" y="143.4">536K</text>
<text x="237.3" y="140.4">R52</text>
<text x="249.2" y="140.4">C23</text>
<text x="249.4" y="143.4">.1uF</text>
<text x="274.6" y="139.3">+</text>
<text x="278.9" y="141.1">LM339</text>
<text x="298" y="139.1">R59</text>
<text x="298" y="142.1">2K37</text>
<text x="62.7" y="148.5">U12B</text>
<text x="120.2" y="144.7">1M</text>
<text x="132.4" y="144.7">.047 MY</text>
<text x="174.3" y="149.9">D11</text>
<text x="232.7" y="149.5">+15V</text>
<text x="272.7" y="144.7">R56</text>
<text x="318.3" y="149.1">D16</text>
<text x="372.9" y="149.3">R101</text>
<text x="44.2" y="153.6">R66</text>
<text x="58.2" y="155.4">8</text>
<text x="60.8" y="151.5">LM3046</text>
<text x="71.4" y="155.4">7</text>
<text x="83.1" y="152.4">D9</text>
<text x="147.1" y="155.4">2</text>
<text x="147.1" y="150.4">3</text>
<text x="150.2" y="152">+</text>
<text x="155.2" y="150.3">U8A</text>
<text x="160.3" y="152.9">1</text>
<text x="196.2" y="152.9">1</text>
<text x="198.9" y="150.4">2</text>
<text x="207.1" y="152.9">3</text>
<text x="265" y="154.3">R57</text>
<text x="273.8" y="151.5">1M</text>
<text x="318.3" y="151.5">1N4148</text>
<text x="372.9" y="152.3">2K10</text>
<text x="43.4" y="160.4">6K98</text>
<text x="80.4" y="161.9">1N4148</text>
<text x="150.2" y="157.1">-</text>
<text x="155.2" y="158.9">BA4560</text>
<text x="171.9" y="159.4">1N4148</text>
<text x="186.2" y="160.7">R81</text>
<text x="198.7" y="160.7">50KA</text>
<text x="199.6" y="157.9">R83</text>
<text x="218.1" y="161.2">R87</text>
<text x="265" y="157.4">2K00</text>
<text x="362.3" y="161.2">D30</text>
<text x="66.3" y="166.5">6</text>
<text x="114.6" y="162.2">-15V</text>
<text x="150.8" y="162.5">R78</text>
<text x="186.2" y="163.7">10K0</text>
<text x="200.7" y="163.8">D12</text>
<text x="240.3" y="163.5">Q3</text>
<text x="240.3" y="166">2N4401</text>
<text x="251.4" y="167.3">SW5A</text>
<text x="298.7" y="167.3">SW1A</text>
<text x="329" y="164.5">R95</text>
<text x="329" y="167.3">1K</text>
<text x="362.3" y="164">GRN</text>
<text x="67" y="169.1">C27</text>
<text x="150" y="169.3">24K3</text>
<text x="162.6" y="173.1">D10</text>
<text x="173" y="171.1">+15V</text>
<text x="198.5" y="173.3">1N4148</text>
<text x="210.2" y="171.6">+</text>
<text x="216.7" y="173.4">C50</text>
<text x="217.3" y="168">100.0</text>
<text x="248" y="170.7">1</text>
<text x="259.4" y="173.2">2</text>
<text x="277.8" y="173.2">5</text>
<text x="284.5" y="172.9">U8B</text>
<text x="295.5" y="170.7">1</text>
<text x="306.5" y="172.6">2</text>
<text x="321.9" y="173.2">1</text>
<text x="324.6" y="170.7">2</text>
<text x="329" y="170.1">TRIM</text>
<text x="332.8" y="173.2">3</text>
<text x="339.9" y="171.3">R121</text>
<text x="354.4" y="170.2">D17</text>
<text x="375" y="173.6">Q4</text>
<text x="33.3" y="176.2">+15V</text>
<text x="66.3" y="178.2">22pF</text>
<text x="162.6" y="176.7">1N4148</text>
<text x="173.8" y="178.5">3</text>
<text x="216.7" y="175.9">.47/35T</text>
<text x="238.3" y="178.5">R88</text>
<text x="247.4" y="179.2">3</text>
<text x="264.5" y="177.2">C34</text>
<text x="277.9" y="178.3">6</text>
<text x="281" y="180">-</text>
<text x="281" y="174.9">+</text>
<text x="291.1" y="175.8">7</text>
<text x="294.9" y="179.2">3</text>
<text x="339.9" y="178.2">1K21</text>
<text x="352.2" y="179.7">1N4148</text>
<text x="375" y="176.2">2N4401</text>
<text x="37.1" y="184.9">3</text>
<text x="60.7" y="183.4">2</text>
<text x="63.8" y="185.1">-</text>
<text x="68.1" y="182.8">U5A</text>
<text x="74.2" y="185.9">1</text>
<text x="82.6" y="184">R71</text>
<text x="141.8" y="182.3">R77</text>
<text x="141.8" y="185.3">110K0</text>
<text x="161" y="180.2">R79</text>
<text x="171.3" y="185.9">2</text>
<text x="178.9" y="183">R82</text>
<text x="178.9" y="185.8">50KB</text>
<text x="202" y="182.5">D13</text>
<text x="202" y="185.6">1N4148</text>
<text x="219.5" y="183.5">C33</text>
<text x="229" y="181.8">+</text>
<text x="238.3" y="181.5">10K0</text>
<text x="264.5" y="180.2">.001</text>
<text x="283.3" y="185.3">R91</text>
<text x="284.5" y="182.3">BA4560</text>
<text x="304.5" y="185">3</text>
<text x="322.1" y="181">R94</text>
<text x="322.1" y="184">5K62</text>
<text x="342.8" y="183.5">R98</text>
<text x="28.1" y="190.7">100K</text>
<text x="29.2" y="187.9">R67</text>
<text x="44.2" y="186.6">R68</text>
<text x="60.7" y="188.5">3</text>
<text x="63.8" y="190.1">+</text>
<text x="81.8" y="190.9">2K10</text>
<text x="154.5" y="189.9">R80</text>
<text x="160.3" y="187.1">90K9</text>
<text x="174.3" y="190.2">1</text>
<text x="186.5" y="188.6">R84</text>
<text x="188.6" y="191.7">1M</text>
<text x="213.7" y="186.1">3.3/25T</text>
<text x="233.5" y="189.9">3</text>
<text x="265.7" y="187.6">+15V</text>
<text x="299.5" y="189.1">R96</text>
<text x="310.7" y="188.2">2</text>
<text x="341" y="186.6">8K45</text>
<text x="374.2" y="186.1">D36</text>
<text x="374.2" y="189.1">1N4742</text>
<text x="28.3" y="193.4">TRIM</text>
<text x="37.2" y="196.6">1</text>
<text x="39.5" y="192.2">2</text>
<text x="43.4" y="193.4">90K9</text>
<text x="47" y="197.5">R69</text>
<text x="61.8" y="197.5">R70</text>
<text x="66.3" y="193.3">BA4560</text>
<text x="79.6" y="197.5">R72</text>
<text x="106.7" y="197.3">Q2</text>
<text x="118.8" y="195.5">LM3046</text>
<text x="122.5" y="192.7">U12A</text>
<text x="129.8" y="194.4">5</text>
<text x="136.1" y="196.5">-15V</text>
<text x="154.5" y="192.9">1K00</text>
<text x="202" y="192.7">D14</text>
<text x="202" y="195.7">1N4148</text>
<text x="231" y="197.3">2</text>
<text x="238.6" y="194.5">R89</text>
<text x="238.6" y="197.3">50KA</text>
<text x="279.7" y="197.8">D15</text>
<text x="282.1" y="192.2">20K0</text>
<text x="297.7" y="192.2">50KB</text>
<text x="305.2" y="196.7">1</text>
<text x="45.1" y="200.6">100.0</text>
<text x="61.8" y="200.6">200K0</text>
<text x="79.6" y="200.6">10K0</text>
<text x="100.9" y="200.3">2N4401</text>
<text x="119.1" y="201.2">4</text>
<text x="234" y="201.7">1</text>
<text x="259.9" y="201.8">536K</text>
<text x="261.6" y="198.8">R90</text>
<text x="279.7" y="200.8">1N4148</text>
<text x="309.4" y="202.6">R97</text>
<text x="347" y="200.3">-15V</text>
<text x="367.3" y="200.3">-15V</text>
<text x="33.3" y="205.4">-15V</text>
<text x="83.5" y="204.4">R73</text>
<text x="141.6" y="209.7">+</text>
<text x="186.5" y="208.9">R85</text>
<text x="202.2" y="208.9">C31</text>
<text x="309.4" y="205.6">2K10</text>
<text x="83.1" y="211.2">10K0</text>
<text x="129.8" y="212.2">3</text>
<text x="148.1" y="211.5">C29</text>
<text x="148.1" y="214">1/35T</text>
<text x="160.8" y="211.5">R76</text>
<text x="160.8" y="214.5">110K0</text>
<text x="184" y="212">100K0</text>
<text x="202.2" y="212">.1 MY</text>
<text x="271.3" y="215.3">R92</text>
<text x="119.1" y="216.4">2</text>
<text x="138" y="217.8">R75</text>
<text x="138" y="220.9">1M</text>
<text x="271.3" y="218.3">15K0</text>
<text x="81" y="227.8">5</text>
<text x="81.1" y="222.8">6</text>
<text x="84.1" y="224.4">-</text>
<text x="88.4" y="222.1">U5B</text>
<text x="94.5" y="225.3">7</text>
<text x="129.8" y="226.6">1</text>
<text x="141.6" y="224.9">+</text>
<text x="148.1" y="226.7">C30</text>
<text x="186.6" y="226.7">R86</text>
<text x="196.2" y="224.9">+</text>
<text x="202.7" y="226.7">C32</text>
<text x="281.2" y="222.4">COMPANY:</text>
<text x="84.1" y="229.5">+</text>
<text x="86.7" y="232.7">BA4560</text>
<text x="148.1" y="229.3">10/35</text>
<text x="186.4" y="229.8">3M3</text>
<text x="202.7" y="229.3">1/35T</text>
<text x="141.2" y="240.9">-15V</text>
<text x="217.7" y="242.7">DRAWN:</text>
<text x="255.8" y="242.7">DATED:</text>
<text x="281.2" y="240.2">TITLE:</text>
<text x="390.4" y="240.2">REV:</text>
<text x="281.2" y="250.3">DRAWING NO:</text>
<text x="217.7" y="252.9">RELEASED:</text>
<text x="255.8" y="252.9">DATED:</text>
</g>
<g font-size="2">
<text x="139" y="104.6">CW</text>
<text x="118.7" y="113.8">CW</text>
<text x="206.8" y="156">CW</text>
<text x="177.1" y="178.3">CW</text>
<text x="332.5" y="176.3">CW</text>
<text x="32.5" y="184.7">CW</text>
<text x="307.9" y="184.9">CW</text>
<text x="236.8" y="189.7">CW</text>
</g>
<g font-size="1.9">
<text x="238.5" y="244">B</text>
<text x="239.5" y="245.7">A</text>
<text x="240.5" y="247.3">S</text>
</g>
</svg>
